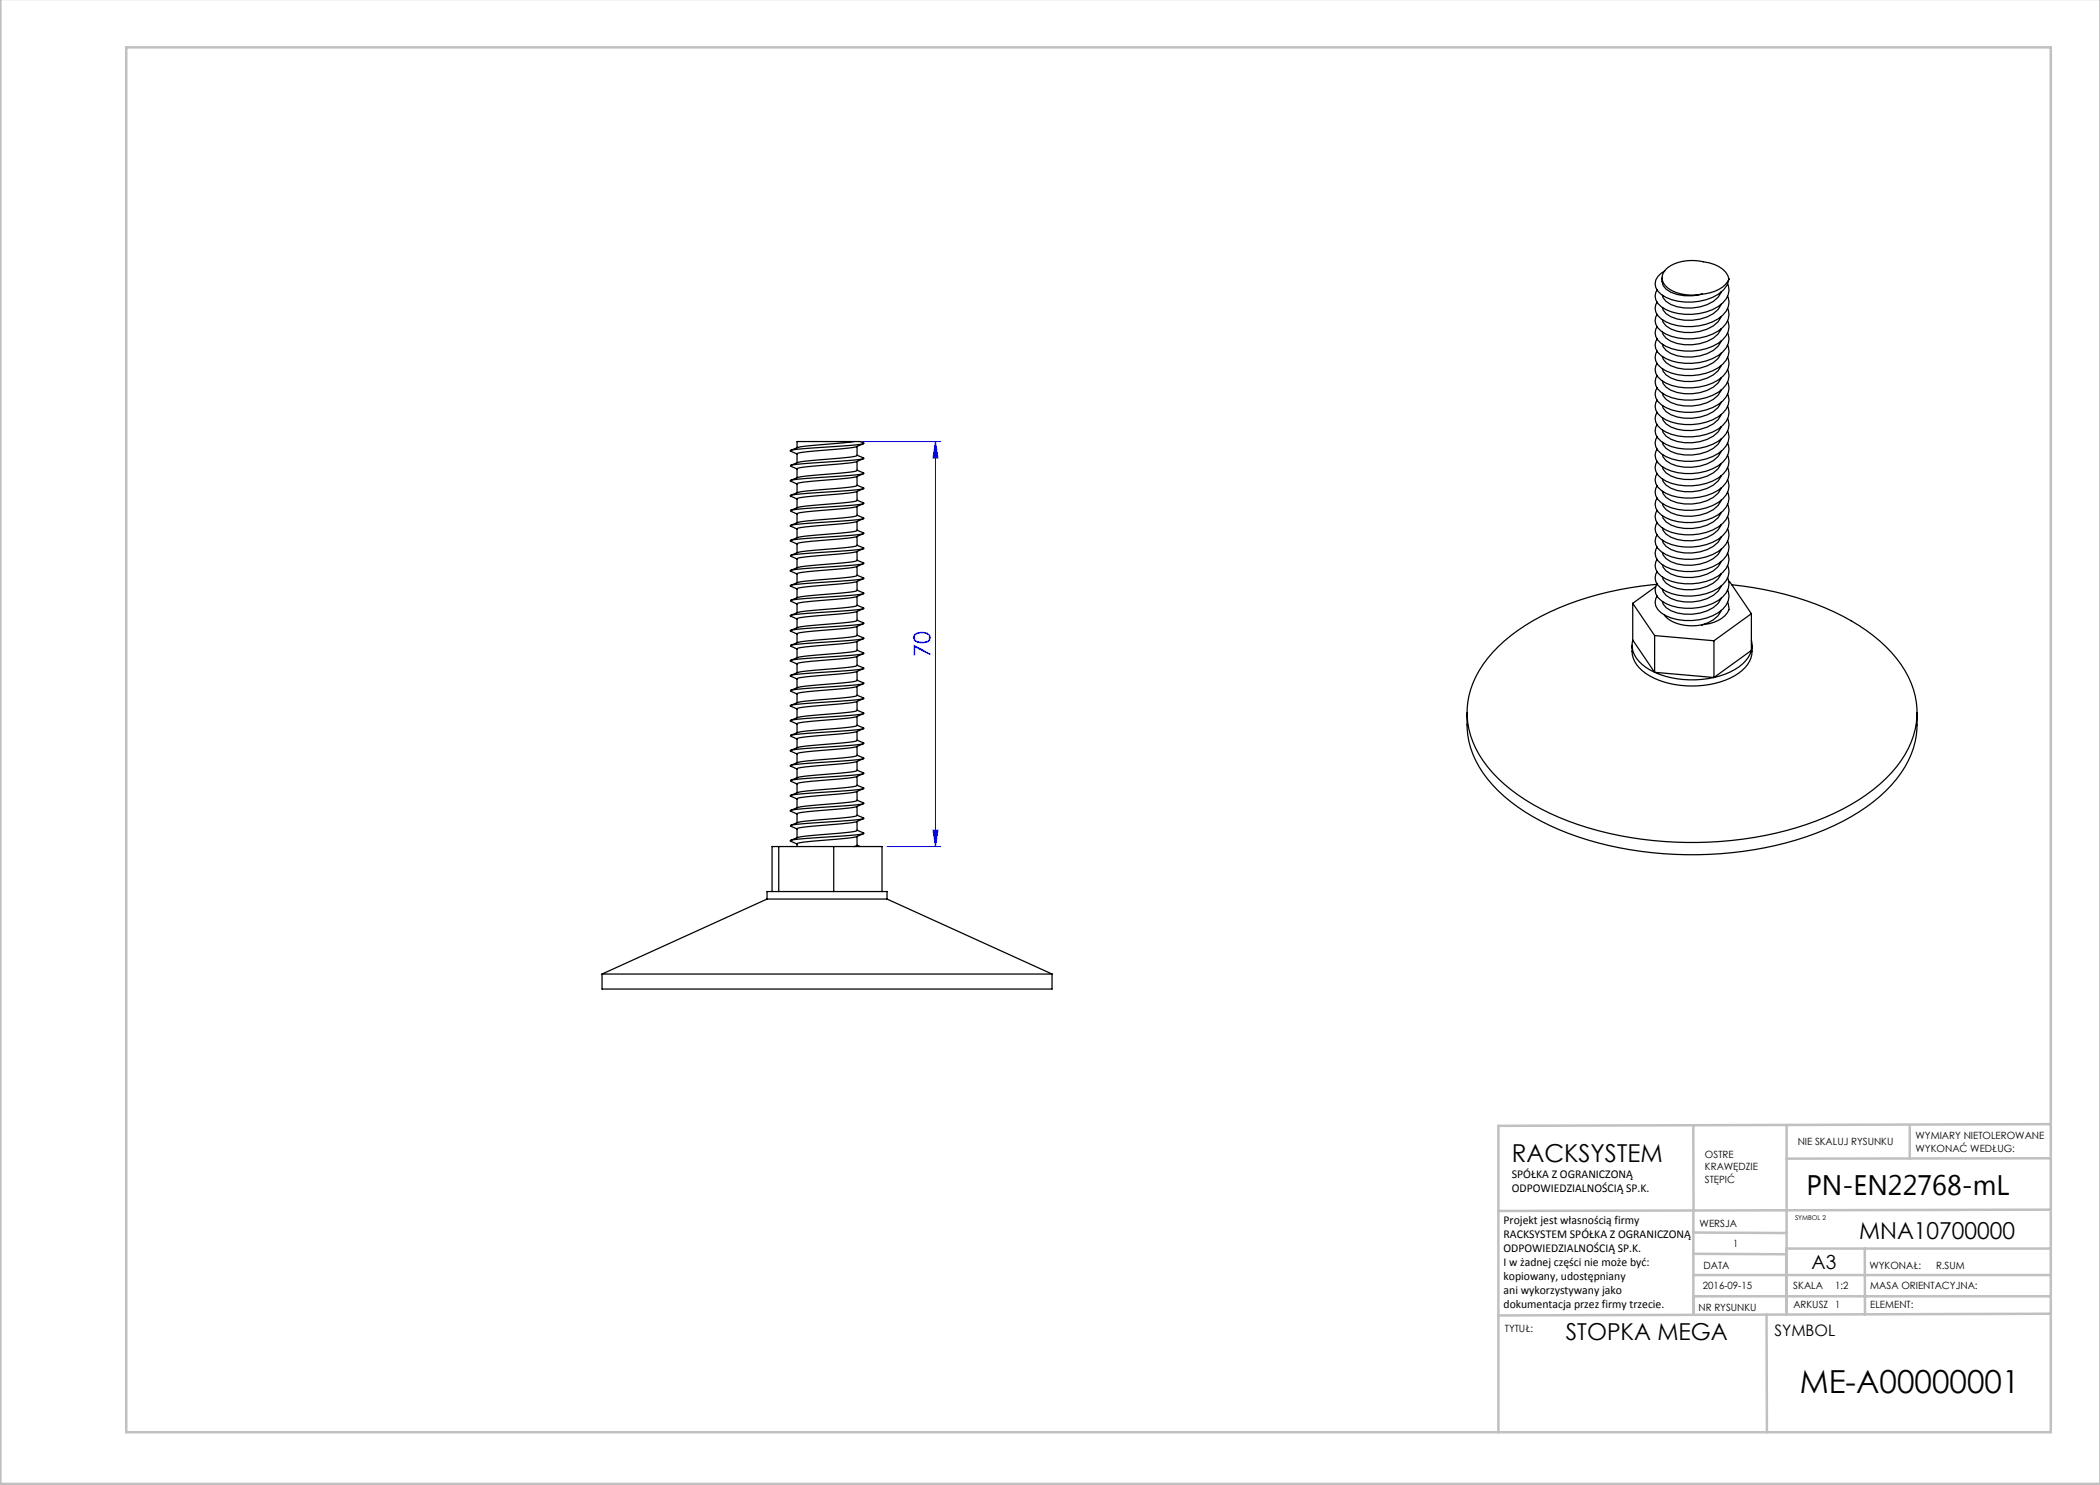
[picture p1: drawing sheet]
<svg xmlns="http://www.w3.org/2000/svg" width="420mm" height="297mm" viewBox="0 0 420 297" stroke-linecap="round" stroke-linejoin="round" font-family="sans-serif">
<path d="M171.8 88.3h16.3M187.1 88.3v81M187.1 88.3l.5 3.3h-1zM177.4 169.3h10.7M186.6 166h1l-.5 3.3z" fill="none" stroke="#00f" stroke-width=".2"/>
<g fill="none" stroke="#c0c0c0" stroke-width=".5">
<path d="M.1 -.1v296.9h419.9M25.2 9.5h385v276.9h-385zM338.7 225.2v16.9M357.3 225v37.9M382 225.4v6.3M410.1 224.8l-110.4 .4v61.2M410.1 231.7h-52.8M338.7 259.3h71.5M338.7 255h71.5M338.7 250.8l18.6 .1M338.7 246.5l18.6 .1M338.7 242.1v20.9"/>
<path d="M373 249.7v13.2M410.1 241.9l-110.4 .3M410.2 249.7h-52.9v13.2M353.3 262.9l.1 23.5M410.2 262.7l-110.5 .4"/>
</g>
<path d="M187.1 88.3l.5 3.3h-1zM186.6 166h1l-.5 3.3z" fill="#00f"/>
<g fill="none" stroke="#000" stroke-width=".25">
<path d="M332.4 55.6a2.55 2.55 0 0 0 1.8 2.8 9.4 9.4 0 0 0 6.2 .4M333 54.2a2.61 2.61 0 0 0-1.9 2.1 2.61 2.61 0 0 0 1.2 2.6 10.9 10.9 0 0 0 12.4-.9l.8-1.1 .3-1.1M344.2 58.4a4.3 4.3 0 0 1-2.8 2.5 8.8 8.8 0 0 1-8.2-.6l-.6-.7-.1-.6M345.5 59.2a3.1 3.1 0 0 1-.9 3.8 11 11 0 0 1-12.3 .8 2.4 2.4 0 0 1-.9-3.4M345.5 56.8a3.1 3.1 0 0 1-.9 3.8 11 11 0 0 1-12.3 .8 2.4 2.4 0 0 1-.9-3.4M345.8 55.8a6.2 6.2 0 0 1-5.4 3M345.8 55.8a4.7 4.7 0 0 0-3.9-3.2 9.9 9.9 0 0 0-8.2 .8 2.5 2.5 0 0 0-1.3 2.4 2.5 2.5 0 0 0 1.7 2.2 9.3 9.3 0 0 0 6.3 .8M344.2 78a4.3 4.3 0 0 1-2.8 2.5 8.8 8.8 0 0 1-8.2-.6l-.6-.8-.1-.5M344.2 75.5a4.3 4.3 0 0 1-2.8 2.6 8.8 8.8 0 0 1-8.2-.7l-.6-.7-.1-.5M344.2 73.1a4.3 4.3 0 0 1-2.8 2.5 8.8 8.8 0 0 1-8.2-.6l-.6-.8-.1-.5M344.2 70.6a4.3 4.3 0 0 1-2.8 2.6 8.8 8.8 0 0 1-8.2-.7l-.6-.7-.1-.5M344.2 68.2a4.3 4.3 0 0 1-2.8 2.5 8.8 8.8 0 0 1-8.2-.6l-.6-.8-.1-.5"/>
<path d="M344.2 65.7a4.3 4.3 0 0 1-2.8 2.6 8.8 8.8 0 0 1-8.2-.7l-.6-.7-.1-.5M344.2 63.3a4.3 4.3 0 0 1-2.8 2.5 8.8 8.8 0 0 1-8.2-.6l-.6-.7-.1-.6M344.2 60.8a4.3 4.3 0 0 1-2.8 2.6 8.8 8.8 0 0 1-8.2-.7l-.6-.7-.1-.5M345.5 61.7a3.1 3.1 0 0 1-.9 3.8 11 11 0 0 1-12.3 .8 2.4 2.4 0 0 1-.9-3.4M345.5 64.1a3.1 3.1 0 0 1-.9 3.8 11 11 0 0 1-12.3 .8 2.4 2.4 0 0 1-.9-3.4M345.5 66.6a3.1 3.1 0 0 1-.9 3.8 11 11 0 0 1-12.3 .8 2.4 2.4 0 0 1-.9-3.4M345.5 69a3.1 3.1 0 0 1-.9 3.8 11 11 0 0 1-12.3 .8 2.4 2.4 0 0 1-.9-3.4M345.5 71.5a3.1 3.1 0 0 1-.9 3.8 11 11 0 0 1-12.3 .8 2.4 2.4 0 0 1-.9-3.4M345.5 73.9a3.1 3.1 0 0 1-.9 3.8 11 11 0 0 1-12.3 .8 2.4 2.4 0 0 1-.9-3.4M345.5 76.4a3.1 3.1 0 0 1-.9 3.8 11 11 0 0 1-12.3 .8 2.4 2.4 0 0 1-.9-3.4M345.5 78.8a3.1 3.1 0 0 1-.9 3.8 11 11 0 0 1-12.3 .8 2.4 2.4 0 0 1-.9-3.4M158.1 93.2l1.3 .6"/>
<path d="M158.1 99.2l1.3 .6M158.1 90.2l1.3 .6M159.5 92.5l-1.4 .6M170.8 88.3l-10.6 1-2.1 .8M170.8 88.3h1.2l.7 .3M170.8 88.3h-11.4v1.2M171.3 95.3l-2.9 .4a54.9 54.9 0 0 0-9 1v1.8M171.3 92.3l-2.9 .4a54.9 54.9 0 0 0-9 1v1.8M171.3 98.3l-2.9 .4a54.9 54.9 0 0 0-9 1v1.8M171.3 89.3l-2.9 .4a54.9 54.9 0 0 0-9 1v1.8M171.4 94l1.4 .7a70 70 0 0 1-10.2 .9l-3.3 .3-1.3 .3 1.4 .6M171.4 95.3v1.8a55.5 55.5 0 0 1-9 1l-2.8 .4-1.5 .6"/>
<path d="M171.4 92.3v1.8a55.5 55.5 0 0 1-9 1l-2.8 .4-1.5 .6M171.4 91l1.4 .7a70 70 0 0 1-10.2 .9l-4.5 .5M171.4 97l1.4 .7a70 70 0 0 1-10.2 .9l-4 .4-.6 .2h.1M171.4 98.3v1.8a55.5 55.5 0 0 1-9 1l-2.8 .4M171.4 89.3v1.8a55.7 55.7 0 0 1-9 1l-2.8 .4M172.7 88.6l.1 .1a70 70 0 0 1-10.2 .9l-4 .4-.6 .2h.1M172.7 94.7l-1.4 .6M172.7 91.7l-1.4 .6M172.7 88.7l-1.4 .6M172.7 97.7l-1.4 .6M344.2 97.6a4.3 4.3 0 0 1-2.8 2.5 8.8 8.8 0 0 1-8.2-.6l-.6-.8-.1-.5M344.2 95.1a4.3 4.3 0 0 1-2.8 2.6 8.8 8.8 0 0 1-8.2-.7l-.6-.7-.1-.5"/>
<path d="M344.2 92.7a4.3 4.3 0 0 1-2.8 2.5 8.8 8.8 0 0 1-8.2-.6l-.6-.8-.1-.5M344.2 90.2a4.3 4.3 0 0 1-2.8 2.6 8.8 8.8 0 0 1-8.2-.7l-.6-.7-.1-.5M344.2 87.8a4.3 4.3 0 0 1-2.8 2.5 8.8 8.8 0 0 1-8.2-.6l-.6-.8-.1-.5M344.2 85.3a4.3 4.3 0 0 1-2.8 2.6 8.8 8.8 0 0 1-8.2-.7l-.6-.7-.1-.5M344.2 82.9a4.3 4.3 0 0 1-2.8 2.5 8.8 8.8 0 0 1-8.2-.6l-.6-.8-.1-.5M344.2 80.4a4.3 4.3 0 0 1-2.8 2.6 8.8 8.8 0 0 1-8.2-.7l-.6-.7-.1-.5M345.5 81.3a3.1 3.1 0 0 1-.9 3.8 11 11 0 0 1-12.3 .7 2.4 2.4 0 0 1-.9-3.3M345.5 83.7a3.1 3.1 0 0 1-.9 3.8 11 11 0 0 1-12.3 .8 2.4 2.4 0 0 1-.9-3.4M345.5 86.2a3.1 3.1 0 0 1-.9 3.8 11 11 0 0 1-12.3 .7 2.4 2.4 0 0 1-.9-3.3M345.5 88.6a3.1 3.1 0 0 1-.9 3.8 11 11 0 0 1-12.3 .8 2.4 2.4 0 0 1-.9-3.4M345.5 91.1a3.1 3.1 0 0 1-.9 3.8 11 11 0 0 1-12.3 .7 2.4 2.4 0 0 1-.9-3.3M345.5 93.5a3.1 3.1 0 0 1-.9 3.8 11 11 0 0 1-12.3 .8 2.4 2.4 0 0 1-.9-3.4"/>
<path d="M345.5 96a3.1 3.1 0 0 1-.9 3.8 11 11 0 0 1-12.3 .7 2.4 2.4 0 0 1-.9-3.3M345.5 98.4a3.1 3.1 0 0 1-.9 3.8 11 11 0 0 1-12.3 .8 2.4 2.4 0 0 1-.9-3.4M158.1 111.2l1.3 .6M158.1 102.2l1.3 .6M158.1 114.2l1.3 .6M158.1 117.2l1.3 .6M158.1 108.2l1.3 .6M159.5 113.5l-1.4 .6M159.5 101.5l-1.4 .6M159.5 104.5l-1.4 .6M159.5 110.5l-1.4 .6M159.5 116.5l-1.4 .6"/>
<path d="M159.5 107.5l-1.4 .6M171.3 104.3l-2.9 .4a55 55 0 0 0-9 1v1.8M171.3 113.3l-2.9 .4a55 55 0 0 0-9 1v1.8M171.3 119.3l-2.9 .4a55 55 0 0 0-9 1v1.8M171.3 110.3l-2.9 .4a55 55 0 0 0-9 1v1.8M171.3 101.3l-2.9 .4a54.9 54.9 0 0 0-9 1v1.8M171.3 116.3l-2.9 .4a55 55 0 0 0-9 1v1.8M171.3 107.3l-2.9 .4a55 55 0 0 0-9 1v1.8M171.4 103l1.4 .7a70 70 0 0 1-10.2 .9l-3.3 .3-1.3 .3 1.4 .6M171.4 116.3v1.8a55.5 55.5 0 0 1-9 1l-2.8 .4-1.5 .6M171.4 100l1.4 .7a70 70 0 0 1-10.2 .9l-4.5 .5M171.4 106l1.4 .7a70 70 0 0 1-10.2 .9l-4 .4-.6 .2h.1"/>
<path d="M171.4 109l1.4 .7a69.9 69.9 0 0 1-10.2 .9l-4.5 .5M171.4 112l1.4 .7a69.9 69.9 0 0 1-10.2 .9l-4 .4-.6 .2h.1M171.4 115l1.4 .7a69.9 69.9 0 0 1-10.2 .9l-4 .4-.6 .2h.1M171.4 118l1.4 .7a69.9 69.9 0 0 1-10.2 .9l-4.5 .5M171.4 119.3v1.8a55.5 55.5 0 0 1-9 1l-2.8 .4M171.4 113.3v1.8a55.5 55.5 0 0 1-9 1l-2.8 .4M171.4 110.3v1.8a55.5 55.5 0 0 1-9 1l-2.8 .4M171.4 107.3v1.8a55.5 55.5 0 0 1-9 1l-2.8 .4M171.4 104.3v1.8a55.5 55.5 0 0 1-9 1l-2.8 .4M171.4 101.3v1.8a55.5 55.5 0 0 1-9 1l-2.8 .4M172.7 103.7l-1.4 .6M172.7 112.7l-1.4 .6"/>
<path d="M172.7 118.7l-1.4 .6M172.7 109.7l-1.4 .6M172.7 100.7l-1.4 .6M172.7 106.7l-1.4 .6M172.7 115.7l-1.4 .6M331.1 117.3l-4.6 3.4M331.4 116.9a60.1 60.1 0 0 0-26.4 8.2 25 25 0 0 0-10.9 12.8 16.4 16.4 0 0 0 3.4 15.5 38.9 38.9 0 0 0 18.1 11.5 73.5 73.5 0 0 0 49.4-1.4 35 35 0 0 0 15.2-11.3 16.2 16.2 0 0 0-.9-20.5 38.9 38.9 0 0 0-18.1-11.6 68.8 68.8 0 0 0-14.9-3.1M344.2 119.6a4.3 4.3 0 0 1-2.8 2.6 8.8 8.8 0 0 1-8.2-.7l-.6-.7-.1-.5M344.2 117.2a4.3 4.3 0 0 1-2.8 2.5 8.8 8.8 0 0 1-8.2-.6l-.6-.8-.1-.5M344.2 114.7a4.3 4.3 0 0 1-2.8 2.6 8.8 8.8 0 0 1-8.2-.7l-.6-.7-.1-.5M344.2 112.3a4.3 4.3 0 0 1-2.8 2.5 8.8 8.8 0 0 1-8.2-.6l-.6-.8-.1-.5M344.2 109.8a4.3 4.3 0 0 1-2.8 2.6 8.8 8.8 0 0 1-8.2-.7l-.6-.7-.1-.5"/>
<path d="M344.2 107.4a4.3 4.3 0 0 1-2.8 2.5 8.8 8.8 0 0 1-8.2-.6l-.6-.8-.1-.5M344.2 104.9a4.3 4.3 0 0 1-2.8 2.6 8.8 8.8 0 0 1-8.2-.7l-.6-.7-.1-.5M344.2 102.5a4.3 4.3 0 0 1-2.8 2.5 8.8 8.8 0 0 1-8.2-.6l-.6-.8-.1-.5M344.2 100a4.3 4.3 0 0 1-2.8 2.6 8.8 8.8 0 0 1-8.2-.7l-.6-.7-.1-.5M345.5 100.9a3.1 3.1 0 0 1-.9 3.8 11 11 0 0 1-12.3 .7 2.4 2.4 0 0 1-.9-3.3M345.5 103.3a3.1 3.1 0 0 1-.9 3.8 11 11 0 0 1-12.3 .8 2.4 2.4 0 0 1-.9-3.4M345.5 105.8a3.1 3.1 0 0 1-.9 3.8 11 11 0 0 1-12.3 .7 2.4 2.4 0 0 1-.9-3.3M345.5 108.2a3.1 3.1 0 0 1-.9 3.8 11 11 0 0 1-12.3 .8 2.4 2.4 0 0 1-.9-3.4M345.5 110.7a3.1 3.1 0 0 1-.9 3.8 11 11 0 0 1-12.3 .7 2.4 2.4 0 0 1-.9-3.3M345.5 113.1a3.1 3.1 0 0 1-.9 3.8 11 11 0 0 1-12.3 .8 2.4 2.4 0 0 1-.9-3.4M345.5 115.6a3.1 3.1 0 0 1-.9 3.8 11 11 0 0 1-12.3 .7 2.4 2.4 0 0 1-.9-3.3M345.5 118a3.1 3.1 0 0 1-.9 3.8 11 11 0 0 1-12.3 .8 2.4 2.4 0 0 1-.9-3.4"/>
<path d="M345.7 116.3h.2l4.4 6.4M158.1 138.2l1.3 .6M158.1 129.2l1.3 .6M158.1 120.2l1.3 .6M158.1 123.2l1.3 .6M158.1 132.2l1.3 .6M158.1 135.2l1.3 .6M158.1 126.2l1.3 .6M159.5 122.5l-1.4 .6M159.5 131.5l-1.4 .6M159.5 134.5l-1.4 .6M171.3 122.3l-2.9 .4a54.9 54.9 0 0 0-9 1v1.8"/>
<path d="M171.3 131.3l-2.9 .4a54.9 54.9 0 0 0-9 1v1.8M171.3 137.3l-2.9 .4a54.9 54.9 0 0 0-9 1v1.8M171.3 128.3l-2.9 .4a54.9 54.9 0 0 0-9 1v1.8M171.3 134.3l-2.9 .4a54.9 54.9 0 0 0-9 1v1.8M171.3 125.3l-2.9 .4a54.9 54.9 0 0 0-9 1v1.8M171.4 134.3v1.8a55.7 55.7 0 0 1-9 1l-2.8 .4-1.5 .6M171.4 125.3v1.8a55.7 55.7 0 0 1-9 1l-2.8 .4-1.5 .6M171.4 122.3v1.8a55.5 55.5 0 0 1-9 1l-2.8 .4-1.5 .6M171.4 121l1.4 .7a69.9 69.9 0 0 1-10.2 .9l-4 .4-.6 .2h.1M171.4 124l1.4 .7a70 70 0 0 1-10.2 .9l-4 .4-.6 .2h.1M171.4 127l1.4 .7a70 70 0 0 1-10.2 .9l-4.5 .5M171.4 130l1.4 .7a70 70 0 0 1-10.2 .9l-4 .4-.6 .2h.1"/>
<path d="M171.4 133l1.4 .7a70 70 0 0 1-10.2 .9l-4 .4-.6 .2h.1M171.4 136l1.4 .7a70 70 0 0 1-10.2 .9l-4.5 .5M171.4 139l1.4 .7a70 70 0 0 1-10.2 .9l-4 .4-.6 .2h.1M171.4 137.3v1.8a55.7 55.7 0 0 1-9 1l-2.8 .4M171.4 131.3v1.8a55.7 55.7 0 0 1-9 1l-2.8 .4M171.4 128.3v1.8a55.7 55.7 0 0 1-9 1l-2.8 .4M172.7 121.7l-1.4 .6M172.7 130.7l-1.4 .6M172.7 139.7l-1.4 .6M172.7 136.7l-1.4 .6M172.7 127.7l-1.4 .6M172.7 124.7l-1.4 .6"/>
<path d="M172.7 133.7l-1.4 .6M326.4 129.1a5.9 5.9 0 0 0 3.5 6.1 18.5 18.5 0 0 0 17.8-.5 5.6 5.6 0 0 0 2.7-5.6M326.5 128a5.1 5.1 0 0 0 2.6 5.4l1.8 1.1M326.5 120.7l4.4 6.4M326.5 120.7v7.3M326.5 128l4.4 6.5M330.9 134.5a19.4 19.4 0 0 0 11.9 1M330.9 127.1l11.9 1.1M330.9 127.1v7.4M330.9 134.5l11.9 1M332.8 123a7.7 7.7 0 0 0 7.6 2M342.8 128.2v7.3"/>
<path d="M344.2 122.1a4.3 4.3 0 0 1-2.6 2.4l-1.2 .5M345.5 120.5a2.02 2.02 0 0 1-.5 2.6 7.3 7.3 0 0 1-4.6 1.9M350.3 128l.1 1.4-.1 .7M350.3 130.1a7.9 7.9 0 0 1-5.3 4.7l-2.2 .7M350.3 122.7l-7.5 5.5M350.3 122.7v7.4M350.3 130.1l-7.5 5.4M158.1 156.2l1.3 .6M158.1 147.2l1.3 .6M158.1 150.2l1.3 .6M158.1 141.2l1.3 .6M158.1 159.2l1.3 .6"/>
<path d="M158.1 153.2l1.3 .6M158.1 144.2l1.3 .6M159.5 152.5l-1.4 .6M159.5 143.5l-1.4 .6M159.5 140.5l-1.4 .6M159.5 149.5l-1.4 .6M159.5 146.5l-1.4 .6M171.3 140.3l-2.9 .4a54.9 54.9 0 0 0-9 1v1.8M171.3 149.3l-2.9 .4a55 55 0 0 0-9 1v1.8M171.3 158.3l-2.9 .4a55 55 0 0 0-9 1v1.8M171.3 155.3l-2.9 .4a55 55 0 0 0-9 1v1.8M171.3 146.3l-2.9 .4a54.9 54.9 0 0 0-9 1v1.8"/>
<path d="M171.3 152.3l-2.9 .4a55 55 0 0 0-9 1v1.9M171.3 143.3l-2.9 .4a54.9 54.9 0 0 0-9 1v1.8M171.4 155.3v1.8a55.5 55.5 0 0 1-9 1l-2.8 .4-1.5 .6M171.4 152.3v1.8a55.5 55.5 0 0 1-9 1l-2.8 .4-1.5 .6M171.4 142l1.4 .7a70 70 0 0 1-10.2 .9l-4 .4-.6 .2h.1M171.4 145l1.4 .7a70 70 0 0 1-10.2 .9l-4.5 .5M171.4 148l1.4 .7a70 70 0 0 1-10.2 .9l-4 .4-.6 .2h.1M171.4 151l1.4 .7a70 70 0 0 1-10.2 .9l-4 .4-.6 .2h.1M171.4 154l1.4 .7a70 70 0 0 1-10.2 .9l-4.5 .5M171.4 157l1.4 .7a69.9 69.9 0 0 1-10.2 .9l-4 .4-.6 .2h.1M171.4 158.3v1.8a55.5 55.5 0 0 1-9 1l-2.8 .4M171.4 149.3v1.8a55.5 55.5 0 0 1-9 1l-2.8 .4"/>
<path d="M171.4 146.3v1.8a55.5 55.5 0 0 1-9 1l-2.8 .4M171.4 143.3v1.8a55.5 55.5 0 0 1-9 1l-2.8 .4M171.4 140.3v1.8a55.6 55.6 0 0 1-9 1l-2.8 .4M172.7 148.7l-1.4 .6M172.7 157.7l-1.4 .6M172.7 154.7l-1.4 .6M172.7 145.7l-1.4 .6M172.7 142.7l-1.4 .6M172.7 151.7l-1.4 .6M293.4 142.5a18.7 18.7 0 0 0 6.2 15.7 45.1 45.1 0 0 0 20 10.4 73.7 73.7 0 0 0 45.4-2.7 35 35 0 0 0 15.2-11.3 17.7 17.7 0 0 0 3.2-12.1M153.4 179.8h24M153.4 179.8l-33 15"/>
<path d="M154.4 178.3v-9h22v9M155.7 178.3h-2.3v1.5M155.7 178.3h11M155.7 169.3v9M158.1 165.2l1.3 .6M158.1 168.2l1.3 .6M158.1 162.2l1.3 .6M159.5 161.5l-1.4 .6M166.7 178.3h9.7M166.7 169.3v9M171.3 167.3l-2.9 .4a55 55 0 0 0-9 1v.6M171.3 164.3l-2.9 .4a55 55 0 0 0-9 1v1.8"/>
<path d="M171.3 161.3l-2.9 .4a55 55 0 0 0-9 1v1.8M171.4 164.3v1.8a55.5 55.5 0 0 1-9 1l-2.8 .4-1.5 .6M171.4 161.3v1.8a55.5 55.5 0 0 1-9 1l-2.8 .4-1.5 .6M171.4 160l1.4 .7a69.9 69.9 0 0 1-10.2 .9l-4 .4-.6 .2h.1M171.4 163l1.4 .7a69.9 69.9 0 0 1-10.2 .9l-4.5 .5M171.4 166l1.4 .7a69.9 69.9 0 0 1-10.2 .9l-4 .4-.6 .2h.1M171.4 169l.6 .3M171.4 167.3v1.8l-.6 .2M172.7 166.7l-1.4 .6M172.7 163.7l-1.4 .6M172.7 160.7l-1.4 .6M176.4 178.3h1v1.5"/>
<path d="M177.4 179.8l33 15M120.4 194.8h90M120.4 194.8v3h90v-3"/>
</g>
<text font-size="6.3" x="359.9" y="278.5">ME-A00000001</text>
<text font-size="5.6" x="361.3" y="239.1">PN-EN22768-mL</text>
<text font-size="4.9" x="302.4" y="232.4">RACKSYSTEM</text>
<text font-size="4.7" fill="#00f" x="186.1" y="131.4" transform="rotate(-90 186.1 131.4)">70</text>
<g font-size="4.7">
<text x="371.8" y="247.8">MNA10700000</text>
<text x="313.2" y="268.1">STOPKA MEGA</text>
</g>
<text font-size="3.9" x="362.3" y="253.8">A3</text>
<text font-size="3.2" x="354.9" y="267.2">SYMBOL</text>
<g font-size="2.4">
<text x="302.4" y="235.6">SPÓŁKA Z OGRANICZONĄ</text>
<text x="302.4" y="238.4">ODPOWIEDZIALNOŚCIĄ SP.K.</text>
<text x="300.7" y="244.7">Projekt jest własnością firmy</text>
<text x="300.7" y="247.5">RACKSYSTEM SPÓŁKA Z OGRANICZONĄ</text>
<text x="300.7" y="250.3">ODPOWIEDZIALNOŚCIĄ SP.K.</text>
<text x="300.7" y="253.1">I w żadnej części nie może być:</text>
<text x="300.7" y="256">kopiowany, udostępniany</text>
<text x="300.7" y="258.8">ani wykorzystywany jako</text>
<text x="300.7" y="261.6">dokumentacja przez firmy trzecie.</text>
</g>
<g font-size="2">
<text x="383.1" y="227.9">WYMIARY NIETOLEROWANE</text>
<text x="341" y="231.6">OSTRE</text>
<text x="359.5" y="228.9">NIE SKALUJ RYSUNKU</text>
<text x="383.1" y="230.4">WYKONAĆ WEDŁUG:</text>
<text x="341" y="234.1">KRAWĘDZIE</text>
<text x="341" y="236.6">STĘPIĆ</text>
<text x="339.9" y="245.4">WERSJA</text>
<text x="346.6" y="249.5">1</text>
<text x="340.6" y="257.7">2016-09-15</text>
<text x="340.7" y="253.8">DATA</text>
<text x="358.7" y="257.7">SKALA</text>
<text x="367" y="257.7">1:2</text>
<text x="373.9" y="253.8">WYKONAŁ:</text>
<text x="374.1" y="257.7">MASA ORIENTACYJNA:</text>
<text x="387.2" y="253.8">R.SUM</text>
<text x="339.7" y="262.3">NR RYSUNKU</text>
<text x="358.7" y="261.7">ARKUSZ 1</text>
<text x="374.1" y="261.7">ELEMENT:</text>
<text x="301" y="266.4">TYTUŁ:</text>
</g>
<text font-size="1.3" x="359" y="244">SYMBOL 2</text>
</svg>
